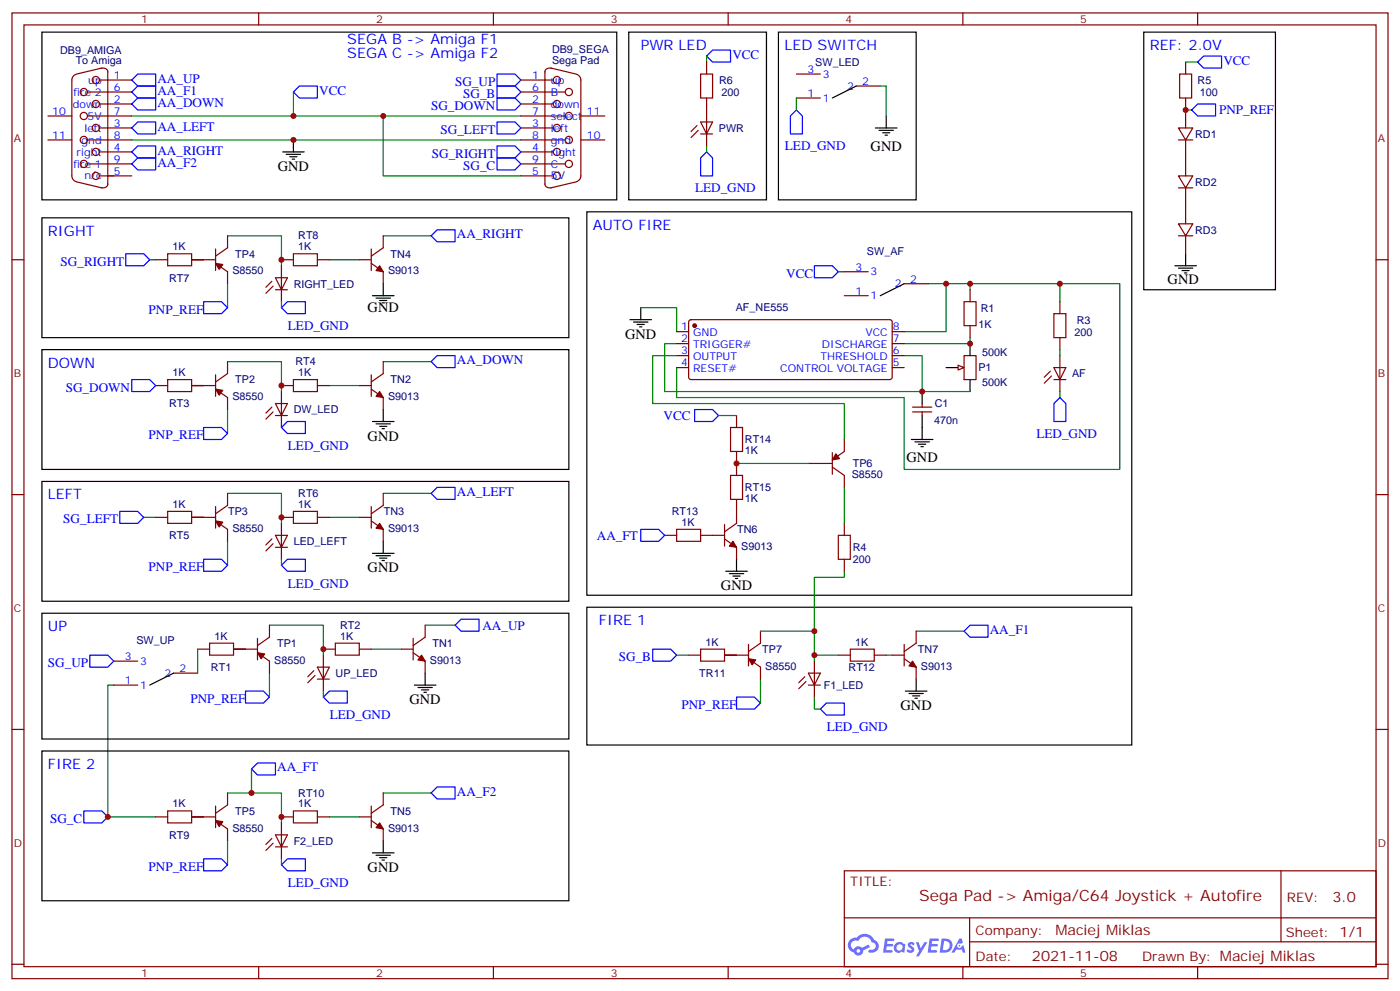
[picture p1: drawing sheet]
<svg xmlns="http://www.w3.org/2000/svg" width="412mm" height="292mm" viewBox="0 0 412 292" stroke-linecap="round" stroke-linejoin="round" font-family="sans-serif">
<g fill="none" stroke="#870000" stroke-width=".35">
<path d="M3.5 3.8h405.4v284.3h-405.4zM7.1 7.3h398.2v277.3h-398.2zM76.2 3.8v3.5M145.3 3.8v3.5M214.5 3.8v3.5M283.6 3.8v3.5M352.8 3.8v3.5M3.5 76.5h3.6M405.3 76.5h3.6M3.5 145.6h3.6M405.3 145.6h3.6M3.5 214.8h3.6"/>
<path d="M405.3 214.8h3.6M248.7 256.4h156.6v28.2h-156.6zM377.3 256.4v20.9M248.7 270.2h156.5M285.6 277.3h119.6M285.6 270.2v14.2M3.5 283.9h3.6M76.2 284.6v3.5M145.3 284.6v3.5M214.5 284.6v3.5M283.6 284.6v3.5M352.8 284.6v3.5"/>
<path d="M405.3 283.9h3.6"/>
</g>
<g fill="#5487ff">
<path d="M267.7 277.6a1.22 1.22 0 0 1 1.7 .2l-.4 .6a.47 .47 0 0 0-.3-.4 .47 .47 0 0 0-.5 .2l.1 .2a1.14 1.14 0 0 1 .8 1.8 1.14 1.14 0 0 1-1.9 0l-.2-.2 .5-.6 .7 .5a.29 .29 0 0 0 .3-.3 .29 .29 0 0 0-.2-.3 1.04 1.04 0 0 1-.6-1.7z"/>
<path d="M260.7 276.3h2.4l.3 .2-.2 .5-1.8 .1-.1 .8h1.5l.3 .4-.3 .4h-1.6l-.2 1.1h1.7l.2 .3-.2 .3-2.6 .1z"/>
<path d="M273.8 276.3h2.4l.3 .2-.1 .5-1.8 .1-.2 .8h1.6l.3 .4-.4 .4h-1.6l-.1 1.1h1.7l.2 .3-.2 .3-2.6 .1z"/>
<path d="M282.6 276.3h.7l.3 1.3-.6 .3a.69 .69 0 0 0-1 .3 .69 .69 0 0 0 .4 .9 .69 .69 0 0 0 .9-.6l.5-.2 .6 2.2h-.8l-.2-.9h-1.8l-.5 .9h-.8z"/>
<path d="M269.8 277.4h.8l.6 1.8 1.1-1.8h.9l-2.6 4.2h-.8l.9-1.5z"/>
<path d="M277.4 276.3l-.6 4.2h1.3a2.11 2.11 0 0 0 2.5-2.1 2.11 2.11 0 0 0-2.5-2.1zM278.1 277.1a1.39 1.39 0 0 1 1.7 1.4 1.39 1.39 0 0 1-1.8 1.3h-.3z"/>
<path d="M263.7 277.9a1.54 1.54 0 0 0-.1 2.2 1.54 1.54 0 0 0 2.2 .1l.6 .3 .3-2.3-.2-.3h-.4a1.49 1.49 0 0 0-2.4 0zM264 278.9a.94 .94 0 0 1 1.8 0 .94 .94 0 0 1-1.8 0z"/>
<path d="M250.4 276.7a2.18 2.18 0 0 0 1.1 3.7 1.44 1.44 0 0 0 1.6 .9 1.44 1.44 0 0 0 1.2-1.4l2-1.1-.5-.7-1.9 1a1.47 1.47 0 0 0-2.4 .4 1.39 1.39 0 0 1-.7-1.9 1.39 1.39 0 0 1 2-.5 2.12 2.12 0 0 1 2.2-1.3 2.12 2.12 0 0 1 1.9 1.7 1.14 1.14 0 0 1 1.1 1.4 1.14 1.14 0 0 1-1.7 .7 .43 .43 0 0 0-.5 .4 .43 .43 0 0 0 .4 .5 1.98 1.98 0 0 0 2.5-1.2 1.98 1.98 0 0 0-1.2-2.6 3.1 3.1 0 0 0-5.3-.6l-.9 .1zM252.3 280a.55 .55 0 0 1 1.1 0 .55 .55 0 0 1-1.1 0z"/>
<circle cx="282.6" cy="278.4" r=".26"/>
</g>
<g fill="none" stroke="#008700" stroke-width=".35">
<path d="M208.1 16.5v1.8M86.4 27.1v7h-47.6M86.4 34.1h26.5v17.7h40.6M112.9 34.1h40.6M31.7 51.8h1.8M38.8 41.2h114.7M44.1 76.5h1.8M56.4 76.5h3.6M67 69.4h15.9v8.8M97 76.5h8.8M112.9 69.4h14.1M67 83.5v7.1"/>
<path d="M188.7 90.6h10.6v7M246.9 80h1.8M273.4 83.5h5.3M285.8 99.4v1.8h-19.5M285.8 83.5v1.8M312.2 88.8v-5.3h-33.5v14.1h-12.4M312.2 83.5h17.6v54.7h-63.5v-21.1h-67v-8.9M56.4 113.5h3.6M67 106.5h15.9v8.8M97 113.5h8.8M112.9 106.5h14.1M199.3 101.2h-3.5v14.1h75.8v-10.6h-5.3"/>
<path d="M199.3 104.7h-7v14.1h56.4v10.6M312.2 102.9v1.8M67 120.6v7M211.7 122.3h5.3M217 136.5h21.1M42.3 152.3h3.6M56.4 152.3h3.6M67 145.3h15.9v8.8M67 159.4v7M97 152.3h8.8M112.9 145.3h14.1M248.7 143.5v10.6"/>
<path d="M248.7 168.2v1.8h-8.8v15.8M68.8 191.1h3.5M79.4 184.1h15.8v8.8M79.4 198.2v7M109.4 191.1h8.8M199.3 192.9h3.5M213.4 192.9h3.6M224 185.8h15.9v8.9M224 200v7M239.9 192.9h7M261.1 192.9h1.7M269.9 185.8h14.1"/>
<path d="M33.5 201.7h-1.8v38.8h14.2M67 233.5h15.9v8.8M74.1 226.4v7.1M112.9 233.5h14.1M56.4 240.5h3.6M67 247.6v7M97 240.5h8.8"/>
</g>
<g fill="none" stroke="#00f" stroke-width=".35">
<path d="M208.1 16.5l1.8-1.8h5.3v3.6h-5.3zM354.5 16.5h5.3v3.5h-5.3l-1.7-1.7zM38.8 23.6l1.8-1.8h5.3v3.5h-5.3zM38.8 27.1l1.8-1.8h5.3v3.6h-5.3zM38.8 30.6l1.8-1.7h5.3v3.5h-5.3zM38.8 37.7l1.8-1.8h5.3v3.5h-5.3zM86.4 27.1l1.8-1.8h5.3v3.6h-5.3zM146.4 25.3h5.3l1.8 1.8-1.8 1.8h-5.3zM146.4 21.8h5.3l1.8 1.8-1.8 1.7h-5.3zM146.4 28.9h5.3l1.8 1.7-1.8 1.8h-5.3zM146.4 35.9h5.3l1.8 1.8-1.8 1.7h-5.3zM351 32.4l1.8-1.8h5.3v3.5h-5.3z"/>
<path d="M38.8 44.7l1.8-1.7h5.3v3.5h-5.3zM38.8 48.3l1.8-1.8h5.3v3.5h-5.3zM146.4 46.5h5.3l1.8 1.8-1.8 1.7h-5.3zM146.4 43h5.3l1.8 1.7-1.8 1.8h-5.3zM37 74.7h5.3l1.8 1.8-1.8 1.7h-5.3zM127 69.4l1.8-1.7h5.3v3.5h-5.3zM239.9 78.2h5.3l1.7 1.8-1.7 1.8h-5.3zM60 88.8h5.3l1.7 1.8-1.7 1.8h-5.3zM38.8 111.8h5.3l1.8 1.7-1.8 1.8h-5.3zM127 106.5l1.8-1.8h5.3v3.5h-5.3zM60 125.9h5.3l1.7 1.7-1.7 1.8h-5.3zM204.6 120.6h5.3l1.8 1.7-1.8 1.8h-5.3z"/>
<path d="M35.3 150.6h5.3l1.7 1.7-1.7 1.8h-5.3zM127 145.3l1.8-1.8h5.3v3.5h-5.3zM188.7 155.9h5.3l1.8 1.7-1.8 1.8h-5.3zM60 164.7h5.3l1.7 1.7-1.7 1.8h-5.3zM26.5 192.9h5.2l1.8 1.8-1.8 1.7h-5.2zM134.1 184.1l1.7-1.8h5.3v3.5h-5.3zM192.3 191.1h5.3l1.7 1.8-1.7 1.8h-5.3zM284 185.8l1.8-1.7h5.2v3.5h-5.2zM72.3 203.5h5.3l1.8 1.7-1.8 1.8h-5.3zM217 205.2h5.2l1.8 1.8-1.8 1.8h-5.2zM24.7 238.8h5.3l1.7 1.7-1.7 1.8h-5.3zM74.1 226.4l1.7-1.8h5.3v3.6h-5.3z"/>
<path d="M127 233.5l1.8-1.8h5.3v3.5h-5.3zM60 252.9h5.3l1.7 1.7-1.7 1.8h-5.3z"/>
</g>
<g fill="none" stroke="#000" stroke-width=".35">
<path d="M12.3 9.5h169.4v49.3h-169.4zM185.2 9.5h40.6v49.3h-40.6zM336.9 9.5h38.8v75.8h-38.8zM83.3 44.7h6.3M84.3 45.4h4.2M85.4 46.1h2.1M86.1 46.8h.7M86.4 41.2v3.5M12.3 64.1h155.3v35.3h-155.3zM172.9 62.4h160.5v112.9h-160.5zM346.1 78.2h6.3M347.1 79h4.3"/>
<path d="M348.2 79.7h2.1M349.2 74.7v3.5M109.7 87.1h6.4M110.8 87.8h4.2M111.8 88.5h2.1M112.5 89.2h.7M112.9 83.5v3.6M185.6 94.1h6.3M186.6 94.8h4.3M187.7 95.5h2.1M188.4 96.2h.7M188.7 90.6v3.5"/>
<path d="M266.3 83.5l-7 3.6M348.9 80.4h.7M12.3 102.9h155.3v35.3h-155.3zM271.6 115.3v3.5M278.7 108.2h3.5M285.8 101.2v3.5M285.8 111.8v3.5M109.7 124.1h6.4M110.8 124.8h4.2M111.8 125.5h2.1M112.5 126.2h.7M112.9 120.6v3.5"/>
<path d="M268.5 129.4h6.3M269.5 130.1h4.3M270.6 130.8h2.1M271.3 131.5h.7M271.6 122.3v7.1M12.3 141.7h155.3v35.3h-155.3zM112.9 159.4v3.5M109.7 162.9h6.4M110.8 163.6h4.2M111.8 164.3h2.1M112.5 165h.7M172.9 178.8h160.5v40.6h-160.5z"/>
<path d="M213.8 168.2h6.3M214.8 168.9h4.3M215.9 169.6h2.1M216.6 170.3h.7M217 164.7v3.5M12.3 180.6h155.3v37h-155.3zM125.2 198.2v3.5M269.9 200v3.5M122.1 201.7h6.3M123.1 202.4h4.3M124.2 203.1h2.1M124.9 203.8h.7"/>
<path d="M266.7 203.5h6.3M267.8 204.2h4.2M268.8 204.9h2.1M269.5 205.6h.7M12.3 221.1h155.3v44.1h-155.3zM109.7 251.1h6.4M110.8 251.8h4.2M111.8 252.5h2.1M112.5 253.2h.7M112.9 247.6v3.5"/>
</g>
<g fill="none" stroke="#870000" stroke-width=".35">
<path d="M208.1 18.3v3.5M349.2 18.3v3.5M14.1 34.1h7.1M22.4 21.9a1.77 1.77 0 0 0-1.2 1.7v28.2a1.77 1.77 0 0 0 1.3 1.7M25.8 34.1h13M25.8 27.1h13M29.3 37.7h9.5M29.3 30.6h9.5M29.3 23.6h9.5M29.8 20.1a1.31 1.31 0 0 1 1.9 1.1M30 20l-7.4 1.8M31.7 21.1v33.2"/>
<path d="M153.5 34.1h13M153.5 27.1h13M153.5 37.7h9.5M153.5 30.6h9.5M153.5 23.6h9.5M160.5 21.1v33.2M162.3 20l7.4 1.8M162.4 20.1a1.31 1.31 0 0 0-1.9 1.1M169.8 21.9a1.77 1.77 0 0 1 1.3 1.7v28.2a1.77 1.77 0 0 1-1.3 1.7M171.1 34.1h7.1M205.3 37l-1.7 1.7M205.7 38.4l-2.1 2.1"/>
<path d="M206.4 21.8h3.5v7.1h-3.5zM206.4 35.9h3.5l-1.8 3.5zM206.4 39.4h3.5M208.1 28.9v14.1M347.5 21.8h3.5v7.1h-3.5zM349.2 28.9v3.5M14.1 41.2h7.1M22.6 53.6l7.4 1.7M25.8 41.2h13M25.8 48.3h13M29.3 51.8h9.5M29.3 44.7h9.5"/>
<path d="M31.7 54.1a1.41 1.41 0 0 1-1.9 1.1M153.5 41.2h13M153.5 48.3h13M153.5 51.8h9.5M153.5 44.7h9.5M160.5 54.1a1.41 1.41 0 0 0 1.9 1.1M169.7 53.6l-7.4 1.7M171.1 41.2h7.1M45.9 76.5h3.5M49.4 74.7h7v3.5h-7zM56.4 76.5h7.1M63.5 73.3v6.4"/>
<path d="M63.5 77.5l3.5 2.5v3.5M67 69.4v3.6l-3.5 2.4M82.9 78.2v10.6M82.9 76.5h3.5M86.4 74.7h7.1v3.5h-7.1zM93.5 76.5h3.5M105.8 76.5h3.6M109.4 77.5l3.5 2.5v3.5M109.4 73.3v6.4M112.9 69.4v3.6l-3.5 2.4M80.1 82.8l-1.8 1.8M80.4 84.2l-2.1 2.2"/>
<path d="M81.1 81.8h3.6l-1.8 3.5zM81.1 85.3h3.6M199.3 97.6h3.5M203.1 94.3l.5-.2 58.8 .1 .4 .6v16.5l-.7 .5-58.8-.1-.5-.6v-16.3zM248.7 87.1h7.1M248.7 80h7.1M262.8 97.6h3.5M266.3 83.5h7.1M284 88.8h3.5v7.1h-3.5zM285.8 85.3v3.5M285.8 95.9v3.5M310.4 92.4h3.6v7h-3.6z"/>
<path d="M312.2 88.8v3.6M312.2 99.4v3.5M45.9 113.5h3.5M49.4 111.8h7v3.5h-7zM56.4 113.5h7.1M63.5 110.3v6.4M63.5 114.6l3.5 2.5v3.5M67 106.5v3.5l-3.5 2.5M80.1 119.9l-1.8 1.7M81.1 118.8h3.6l-1.8 3.5zM82.9 115.3v10.6M82.9 113.5h3.5"/>
<path d="M86.4 111.8h7.1v3.5h-7.1zM93.5 113.5h3.5M105.8 113.5h3.6M109.4 114.6l3.5 2.5v3.5M109.4 110.3v6.4M112.9 106.5v3.5l-3.5 2.5M199.3 101.2h3.5M199.3 104.7h3.5M199.3 108.2h3.5M262.8 101.2h3.5M262.8 104.7h3.5M262.8 108.2h3.5"/>
<path d="M268.8 119.9h5.7M271.6 118.8v1.1M284 104.7h3.5v7.1h-3.5zM309.4 109.3l-1.8 1.8M309.7 110.7l-2.1 2.1M310.4 108.2h3.6l-1.8 3.6zM310.4 111.8h3.6M312.2 104.7v10.6M80.4 121.3l-2.1 2.1M81.1 122.3h3.6M215.2 125.9h3.5v7h-3.5zM215.2 140h3.5v7h-3.5z"/>
<path d="M217 122.3v3.6M217 132.9v7.1M238.1 136.5h7.1M245.2 137.5l3.5 2.5v3.5M245.2 133.3v6.3M248.7 129.4v3.5l-3.5 2.5M268.8 121.3h5.7M271.6 121.3v1M45.9 152.3h3.5M49.4 150.6h7v3.5h-7zM56.4 152.3h7.1M63.5 149.2v6.3"/>
<path d="M63.5 153.4l3.5 2.5v3.5M67 145.3v3.5l-3.5 2.5M80.1 158.7l-1.8 1.7M81.1 157.6h3.6l-1.8 3.5zM82.9 154.1v10.6M82.9 152.3h3.5M86.4 150.6h7.1v3.5h-7.1zM93.5 152.3h3.5M105.8 152.3h3.6M109.4 153.4l3.5 2.5v3.5M109.4 149.2v6.3M112.9 145.3v3.5l-3.5 2.5"/>
<path d="M195.8 157.6h3.5M199.3 155.9h7.1v3.5h-7.1zM206.4 157.6h7M213.4 158.7l3.6 2.4v3.6M213.4 154.4v6.4M217 147v7.1l-3.6 2.5M246.9 157.6h3.6v7.1h-3.6zM248.7 154.1v3.5M80.4 160.1l-2.1 2.1M81.1 161.1h3.6M248.7 164.7v3.5M58.2 191.1h3.5"/>
<path d="M61.7 189.4h7.1v3.5h-7.1zM68.8 191.1h7M75.8 188v6.3M75.8 192.2l3.6 2.5v3.5M79.4 184.1v3.5l-3.6 2.5M92.4 197.5l-1.7 1.7M92.8 198.9l-2.1 2.1M93.5 196.4h3.5l-1.8 3.6zM93.5 200h3.5M95.2 191.1h3.6M95.2 192.9v10.6M98.8 189.4h7v3.5h-7z"/>
<path d="M105.8 191.1h3.6M118.2 191.1h3.5M121.7 192.2l3.5 2.5v3.5M121.7 188v6.3M125.2 184.1v3.5l-3.5 2.5M202.8 192.9h3.6M206.4 191.1h7v3.6h-7zM213.4 192.9h7.1M220.5 189.7v6.4M220.5 194l3.5 2.4v3.6M224 185.8v3.6l-3.5 2.4M237.1 199.2l-1.8 1.8"/>
<path d="M238.1 198.2h3.6l-1.8 3.5zM239.9 194.7v10.5M246.9 192.9h3.6M250.5 191.1h7v3.6h-7zM257.5 192.9h3.6M262.8 192.9h3.5M266.3 194l3.6 2.4v3.6M266.3 189.7v6.4M269.9 185.8v3.6l-3.6 2.4M237.4 200.7l-2.1 2.1M238.1 201.7h3.6M49.4 238.8h7v3.5h-7z"/>
<path d="M63.5 237.3v6.4M67 233.5v3.5l-3.5 2.5M86.4 238.8h7.1v3.5h-7.1zM109.4 237.3v6.4M112.9 233.5v3.5l-3.5 2.5M45.9 240.5h3.5M56.4 240.5h7.1M63.5 241.6l3.5 2.5v3.5M80.1 246.9l-1.8 1.7M80.4 248.3l-2.1 2.1M81.1 245.8h3.6l-1.8 3.5zM81.1 249.3h3.6"/>
<path d="M82.9 242.3v10.6M82.9 240.5h3.5M93.5 240.5h3.5M105.8 240.5h3.6M109.4 241.6l3.5 2.5v3.5"/>
<circle cx="24.7" cy="34.1" r="1.06"/>
<circle cx="24.7" cy="27.1" r="1.06"/>
<circle cx="28.2" cy="30.6" r="1.06"/>
<circle cx="28.2" cy="37.7" r="1.06"/>
<circle cx="28.2" cy="23.6" r="1.06"/>
<circle cx="164" cy="37.7" r="1.06"/>
<circle cx="164" cy="30.6" r="1.06"/>
<circle cx="164" cy="23.6" r="1.06"/>
<circle cx="167.6" cy="27.1" r="1.06"/>
<circle cx="167.6" cy="34.1" r="1.06"/>
<circle cx="24.7" cy="41.2" r="1.06"/>
<circle cx="24.7" cy="48.3" r="1.06"/>
<circle cx="28.2" cy="44.7" r="1.06"/>
<circle cx="28.2" cy="51.8" r="1.06"/>
<circle cx="164" cy="51.8" r="1.06"/>
<circle cx="164" cy="44.7" r="1.06"/>
<circle cx="167.6" cy="48.3" r="1.06"/>
<circle cx="167.6" cy="41.2" r="1.06"/>
</g>
<g fill="#870000" stroke="#870000" stroke-width=".35">
<path d="M75.8 192.2l2.2 .3-1.1 1.5z"/>
<path d="M111.8 115.3l1.1 1.8-2.1-.4z"/>
<path d="M63.5 114.6l2.1 .3-1 1.4z"/>
<path d="M111.8 154.1l1.1 1.8-2.1-.4z"/>
<path d="M63.5 153.4l2.1 .3-1 1.5z"/>
<path d="M111.8 78.2l1.1 1.8-2.1-.3z"/>
<path d="M63.5 77.5l2.1 .4-1 1.4z"/>
<path d="M111.8 242.3l1.1 1.8-2.1-.4z"/>
<path d="M63.5 241.6l2.1 .3-1 1.4z"/>
<path d="M220.5 194l2.1 .3-1.1 1.4z"/>
<path d="M268.8 194.7l1.1 1.7-2.1-.3z"/>
<path d="M124.2 192.9l1 1.8-2.1-.4z"/>
<path d="M246.2 133.6l1.1 1.4-2.1 .4z"/>
<path d="M215.9 159.4l1.1 1.7-2.2-.3z"/>
<circle cx="204.6" cy="95.9" r=".53"/>
</g>
<path d="M282.2 107.5l1.8 .7-1.8 .7z" fill="#f0f0f0" stroke="#870000" stroke-width=".35"/>
<g fill="none" stroke="#008700" stroke-width=".35">
<path d="M349.2 18.3h3.6M234.6 28.9v3.5M259.3 25.3h1.8v8.8M349.2 32.4h1.8M208.1 43v1.7M82.9 88.8v1.8M271.6 115.3h14.2M312.2 115.3v1.8M82.9 164.7v1.7M58.2 191.1v7.1M125.2 184.1h8.9M95.2 203.5v1.7"/>
<path d="M239.9 205.2v3.6h1.8M82.9 252.9v1.7"/>
</g>
<g fill="none" stroke="#870000" stroke-width=".35">
<path d="M234.6 28.9h7.1M234.6 21.8h7.1M252.2 25.3h7.1M347.1 37.7h4.3l-2.2 3.5zM349.2 32.4v5.3M347.1 51.8h4.3l-2.2 3.5zM347.1 41.2h4.3M347.1 55.3h4.3M349.2 41.2v10.6M349.2 55.3v10.6M347.1 65.9h4.3l-2.2 3.5zM347.1 69.4h4.3"/>
<path d="M349.2 69.4v5.3M33.5 194.7h7.1M51.2 198.2h7M33.5 201.7h7.1"/>
</g>
<path d="M229.3 9.5h40.6v49.3h-40.6zM252.2 25.3l-7 3.6M257.9 37.7h6.3M258.9 38.4h4.3M260 39.1h2.1M260.7 39.8h.7M261.1 34.1v3.6M51.2 198.2l-7.1 3.5" fill="none" stroke="#000" stroke-width=".35"/>
<path d="M234.6 32.4l1.8 1.7v5.3h-3.6v-5.3zM208.1 44.7l1.8 1.8v5.3h-3.5v-5.3zM82.9 90.6l1.8-1.8h5.3v3.6h-5.3zM312.2 117.1l1.8 1.7v5.3h-3.6v-5.3zM84.7 124.1h5.3v3.5h-5.3l-1.8-1.7zM82.9 166.4l1.8-1.7h5.3v3.5h-5.3zM95.2 205.2l1.8-1.7h5.3v3.5h-5.3zM241.7 208.8l1.7-1.8h5.3v3.5h-5.3zM82.9 254.6l1.8-1.7h5.3v3.5h-5.3z" fill="none" stroke="#00f" stroke-width=".35"/>
<g fill="#c00">
<circle cx="86.4" cy="41.2" r=".88"/>
<circle cx="86.4" cy="34.1" r=".88"/>
<circle cx="112.9" cy="34.1" r=".88"/>
<circle cx="95.3" cy="191.1" r=".88"/>
<circle cx="82.9" cy="152.3" r=".88"/>
<circle cx="82.9" cy="76.5" r=".88"/>
<circle cx="82.9" cy="240.5" r=".88"/>
<circle cx="82.9" cy="113.5" r=".88"/>
<circle cx="271.6" cy="115.3" r=".88"/>
<circle cx="285.8" cy="83.5" r=".88"/>
<circle cx="278.7" cy="83.5" r=".88"/>
<circle cx="312.2" cy="83.5" r=".88"/>
<circle cx="74.1" cy="233.5" r=".88"/>
<circle cx="239.9" cy="185.8" r=".88"/>
<circle cx="217" cy="136.5" r=".88"/>
<circle cx="239.9" cy="192.9" r=".88"/>
<circle cx="285.8" cy="101.2" r=".88"/>
<circle cx="31.8" cy="240.5" r=".88"/>
<circle cx="349.3" cy="32.4" r=".88"/>
</g>
<text font-size="4.6" fill="#800" x="270.8" y="265.4">Sega Pad -&gt; Amiga/C64 Joystick + Autofire</text>
<g font-size="4.2" fill="#00f">
<text x="102.3" y="13">SEGA B -&gt; Amiga F1</text>
<text x="102.3" y="17.2">SEGA C -&gt; Amiga F2</text>
<text x="188.7" y="14.7">PWR LED</text>
<text x="231.1" y="14.7">LED SWITCH</text>
<text x="338.7" y="14.7">REF: 2.0V</text>
<text x="14.1" y="69.4">RIGHT</text>
<text x="174.6" y="67.7">AUTO FIRE</text>
<text x="14.1" y="108.2">DOWN</text>
<text x="14.1" y="147">LEFT</text>
<text x="14.1" y="185.8">UP</text>
<text x="176.4" y="184.1">FIRE 1</text>
<text x="14.1" y="226.4">FIRE 2</text>
</g>
<g font-size="4.2">
<text x="256.5" y="44.4">GND</text>
<text x="81.8" y="50.4">GND</text>
<text x="344" y="83.5">GND</text>
<text x="108.3" y="92">GND</text>
<text x="184.1" y="99.8">GND</text>
<text x="108.3" y="129.8">GND</text>
<text x="267.1" y="136.1">GND</text>
<text x="108.3" y="168.6">GND</text>
<text x="212.4" y="173.8">GND</text>
<text x="120.6" y="207.4">GND</text>
<text x="265.3" y="209.1">GND</text>
<text x="108.3" y="256.8">GND</text>
</g>
<g font-size="4.2" fill="#800">
<text x="392.5" y="265.7">3.0</text>
<text x="310.9" y="275.2">Maciej Miklas</text>
<text x="304" y="283">2021-11-08</text>
</g>
<g font-size="3.9" fill="#00f">
<text x="215.7" y="17.3">VCC</text>
<text x="360.4" y="19.1">VCC</text>
<text x="46.4" y="24.3">AA_UP</text>
<text x="46.4" y="27.9">AA_F1</text>
<text x="94" y="27.9">VCC</text>
<text x="134.1" y="25.3">SG_UP</text>
<text x="136.4" y="28.9">SG_B</text>
<text x="46.4" y="31.4">AA_DOWN</text>
<text x="127" y="32.4">SG_DOWN</text>
<text x="359.1" y="33.6">PNP_REF</text>
<text x="46.4" y="38.4">AA_LEFT</text>
<text x="129.8" y="39.4">SG_LEFT</text>
<text x="46.4" y="45.5">AA_RIGHT</text>
<text x="127.2" y="46.5">SG_RIGHT</text>
<text x="231.2" y="44.3">LED_GND</text>
<text x="46.4" y="49">AA_F2</text>
<text x="136.4" y="50">SG_C</text>
<text x="204.8" y="56.6">LED_GND</text>
<text x="134.6" y="70.2">AA_RIGHT</text>
<text x="17.8" y="78.2">SG_RIGHT</text>
<text x="231.6" y="81.7">VCC</text>
<text x="43.8" y="92.4">PNP_REF</text>
<text x="84.8" y="97.2">LED_GND</text>
<text x="134.6" y="107.2">AA_DOWN</text>
<text x="19.4" y="115.3">SG_DOWN</text>
<text x="195.4" y="123.6">VCC</text>
<text x="43.8" y="129.4">PNP_REF</text>
<text x="305.3" y="128.9">LED_GND</text>
<text x="84.8" y="132.5">LED_GND</text>
<text x="134.6" y="146">AA_LEFT</text>
<text x="18.6" y="154.1">SG_LEFT</text>
<text x="175.8" y="158.9">AA_FT</text>
<text x="43.8" y="168.2">PNP_REF</text>
<text x="84.8" y="173">LED_GND</text>
<text x="142.1" y="185.4">AA_UP</text>
<text x="291.6" y="186.6">AA_F1</text>
<text x="14.1" y="196.4">SG_UP</text>
<text x="182.3" y="194.7">SG_B</text>
<text x="56.1" y="207">PNP_REF</text>
<text x="200.7" y="208.8">PNP_REF</text>
<text x="97.2" y="211.8">LED_GND</text>
<text x="243.6" y="215.4">LED_GND</text>
<text x="81.7" y="227.1">AA_FT</text>
<text x="134.6" y="234.2">AA_F2</text>
<text x="14.7" y="242.3">SG_C</text>
<text x="43.8" y="256.4">PNP_REF</text>
<text x="84.8" y="261.2">LED_GND</text>
</g>
<g font-size="3.9" fill="#800">
<text x="250.5" y="261">TITLE:</text>
<text x="379.1" y="265.7">REV:</text>
<text x="287.4" y="275.2">Company:</text>
<text x="378.7" y="275.8">Sheet: 1/1</text>
<text x="287.4" y="282.9">Date:</text>
<text x="336.4" y="282.9">Drawn By: Maciej Miklas</text>
</g>
<g font-size="3.2" fill="#800">
<text x="41.6" y="6.8">1</text>
<text x="110.8" y="6.8">2</text>
<text x="179.9" y="6.8">3</text>
<text x="249.1" y="6.8">4</text>
<text x="318.2" y="6.8">5</text>
<text x="4.1" y="41.9">A</text>
<text x="405.9" y="41.9">A</text>
<text x="4.1" y="111.1">B</text>
<text x="405.9" y="111.1">B</text>
<text x="4.1" y="180.2">C</text>
<text x="405.9" y="180.2">C</text>
<text x="4.1" y="249.3">D</text>
<text x="405.9" y="249.3">D</text>
<text x="41.6" y="287.6">1</text>
<text x="110.8" y="287.6">2</text>
<text x="179.9" y="287.6">3</text>
<text x="249.1" y="287.6">4</text>
<text x="318.2" y="287.6">5</text>
</g>
<g font-size="3.2" fill="#000080">
<text x="17.7" y="15.8">DB9_AMIGA</text>
<text x="162.6" y="15.7">DB9_SEGA</text>
<text x="22.3" y="19">To Amiga</text>
<text x="162.6" y="18.9">Sega Pad</text>
<text x="240.2" y="19.4">SW_LED</text>
<text x="211.8" y="24.7">R6</text>
<text x="212.5" y="28.2">200</text>
<text x="352.8" y="24.6">R5</text>
<text x="353.5" y="28.2">100</text>
<text x="211.7" y="38.8">PWR</text>
<text x="352.1" y="40.6">RD1</text>
<text x="352.1" y="54.7">RD2</text>
<text x="87.9" y="70.5">RT8</text>
<text x="352.1" y="68.8">RD3</text>
<text x="50.8" y="73.7">1K</text>
<text x="69.3" y="75.9">TP4</text>
<text x="87.9" y="73.7">1K</text>
<text x="115.1" y="75.9">TN4</text>
<text x="255.4" y="75">SW_AF</text>
<text x="49.8" y="82.9">RT7</text>
<text x="68.4" y="80.8">S8550</text>
<text x="114.3" y="80.8">S9013</text>
<text x="86.5" y="84.7">RIGHT_LED</text>
<text x="216.7" y="91.7">AF_NE555</text>
<text x="288.9" y="91.7">R1</text>
<text x="317.2" y="95.3">R3</text>
<text x="288.2" y="96.7">1K</text>
<text x="316.5" y="98.8">200</text>
<text x="87" y="107.6">RT4</text>
<text x="289.3" y="104.7">500K</text>
<text x="50.8" y="110.7">1K</text>
<text x="69.3" y="112.9">TP2</text>
<text x="87.9" y="110.7">1K</text>
<text x="115.1" y="112.9">TN2</text>
<text x="288.2" y="109.3">P1</text>
<text x="289.3" y="113.5">500K</text>
<text x="315.8" y="111.1">AF</text>
<text x="49.8" y="120">RT3</text>
<text x="68.4" y="117.8">S8550</text>
<text x="114.3" y="117.8">S9013</text>
<text x="275.3" y="120">C1</text>
<text x="86.5" y="121.7">DW_LED</text>
<text x="275.2" y="124.9">470n</text>
<text x="219.4" y="130.5">RT14</text>
<text x="219.4" y="133.7">1K</text>
<text x="251.2" y="137.6">TP6</text>
<text x="250.9" y="140.8">S8550</text>
<text x="50.8" y="149.5">1K</text>
<text x="87.9" y="149.5">1K</text>
<text x="87.9" y="146.3">RT6</text>
<text x="219.4" y="147.8">1K</text>
<text x="219.4" y="144.7">RT15</text>
<text x="67.2" y="151.7">TP3</text>
<text x="113.1" y="151.7">TN3</text>
<text x="197.9" y="151.7">RT13</text>
<text x="200.7" y="154.8">1K</text>
<text x="49.8" y="158.7">RT5</text>
<text x="68.4" y="156.7">S8550</text>
<text x="86.5" y="160.5">LED_LEFT</text>
<text x="114.3" y="156.6">S9013</text>
<text x="217.2" y="157">TN6</text>
<text x="218.4" y="161.9">S9013</text>
<text x="251.2" y="162.3">R4</text>
<text x="251.3" y="165.8">200</text>
<text x="100.2" y="185.1">RT2</text>
<text x="40.2" y="189.7">SW_UP</text>
<text x="63.2" y="188.3">1K</text>
<text x="81.7" y="190.5">TP1</text>
<text x="100.2" y="188.3">1K</text>
<text x="127.4" y="190.5">TN1</text>
<text x="207.8" y="190.1">1K</text>
<text x="251.9" y="190.1">1K</text>
<text x="62.2" y="197.6">RT1</text>
<text x="80.8" y="195.5">S8550</text>
<text x="126.6" y="195.4">S9013</text>
<text x="224.5" y="192.3">TP7</text>
<text x="225.4" y="197.2">S8550</text>
<text x="250" y="197.6">RT12</text>
<text x="270.4" y="192.3">TN7</text>
<text x="271.3" y="197.2">S9013</text>
<text x="98.9" y="199.3">UP_LED</text>
<text x="206" y="199.3">TR11</text>
<text x="242.7" y="202.9">F1_LED</text>
<text x="50.8" y="237.7">1K</text>
<text x="69.3" y="239.9">TP5</text>
<text x="87.9" y="237.7">1K</text>
<text x="87.9" y="234.5">RT10</text>
<text x="115.1" y="239.9">TN5</text>
<text x="68.4" y="244.8">S8550</text>
<text x="114.3" y="244.8">S9013</text>
<text x="49.8" y="247">RT9</text>
<text x="86.5" y="248.7">F2_LED</text>
</g>
<g font-size="3.2" fill="#00f">
<text x="33.5" y="23.2">1</text>
<text x="156.7" y="23.2">1</text>
<text x="237.9" y="21.4">3</text>
<text x="242.4" y="22.9">3</text>
<text x="21.6" y="28.2">fire 2</text>
<text x="26" y="24.6">up</text>
<text x="33.5" y="26.7">6</text>
<text x="156.7" y="26.7">6</text>
<text x="162.3" y="24.6">up</text>
<text x="162.3" y="28.2">B</text>
<text x="237.9" y="28.5">1</text>
<text x="242.4" y="29.9">1</text>
<text x="249.5" y="26.4">2</text>
<text x="254" y="25">2</text>
<text x="15.4" y="33.8">10</text>
<text x="21.5" y="31.7">down</text>
<text x="25.8" y="35.2">5V</text>
<text x="33.5" y="33.8">7</text>
<text x="33.5" y="30.3">2</text>
<text x="156.7" y="30.3">2</text>
<text x="156.7" y="33.8">7</text>
<text x="162.3" y="31.7">down</text>
<text x="162.3" y="35.2">select</text>
<text x="172.9" y="33.8">11</text>
<text x="15.4" y="40.9">11</text>
<text x="24.9" y="38.7">left</text>
<text x="33.5" y="40.9">8</text>
<text x="33.5" y="37.3">3</text>
<text x="156.7" y="37.3">3</text>
<text x="156.7" y="40.9">8</text>
<text x="162.3" y="38.7">left</text>
<text x="172.9" y="40.9">10</text>
<text x="22.5" y="45.8">right</text>
<text x="24" y="42.3">gnd</text>
<text x="33.5" y="47.9">9</text>
<text x="33.5" y="44.4">4</text>
<text x="156.7" y="44.4">4</text>
<text x="156.7" y="47.9">9</text>
<text x="162.3" y="45.8">right</text>
<text x="162.3" y="42.3">gnd</text>
<text x="21.6" y="49.3">fire 1</text>
<text x="24.9" y="52.8">n/c</text>
<text x="33.5" y="51.4">5</text>
<text x="156.7" y="51.4">5</text>
<text x="162.3" y="52.8">5V</text>
<text x="162.3" y="49.3">C</text>
<text x="252" y="79.7">3</text>
<text x="256.5" y="81.1">3</text>
<text x="268.1" y="83.2">2</text>
<text x="252" y="86.7">1</text>
<text x="256.5" y="88.1">1</text>
<text x="263.6" y="84.6">2</text>
<text x="200.7" y="97.3">1</text>
<text x="200.7" y="100.8">2</text>
<text x="204.2" y="99.1">GND</text>
<text x="254.9" y="99.1">VCC</text>
<text x="263" y="100.8">7</text>
<text x="263" y="97.3">8</text>
<text x="200.7" y="104.4">3</text>
<text x="200.7" y="107.9">4</text>
<text x="204.2" y="102.6">TRIGGER#</text>
<text x="204.2" y="106.1">OUTPUT</text>
<text x="241.7" y="106.1">THRESHOLD</text>
<text x="242.1" y="102.6">DISCHARGE</text>
<text x="263" y="107.9">5</text>
<text x="263" y="104.4">6</text>
<text x="204.2" y="109.6">RESET#</text>
<text x="229.9" y="109.6">CONTROL VOLTAGE</text>
<text x="36.8" y="194.3">3</text>
<text x="41.3" y="195.7">3</text>
<text x="52.9" y="197.8">2</text>
<text x="36.8" y="201.4">1</text>
<text x="41.3" y="202.8">1</text>
<text x="48.4" y="199.2">2</text>
</g>
</svg>
